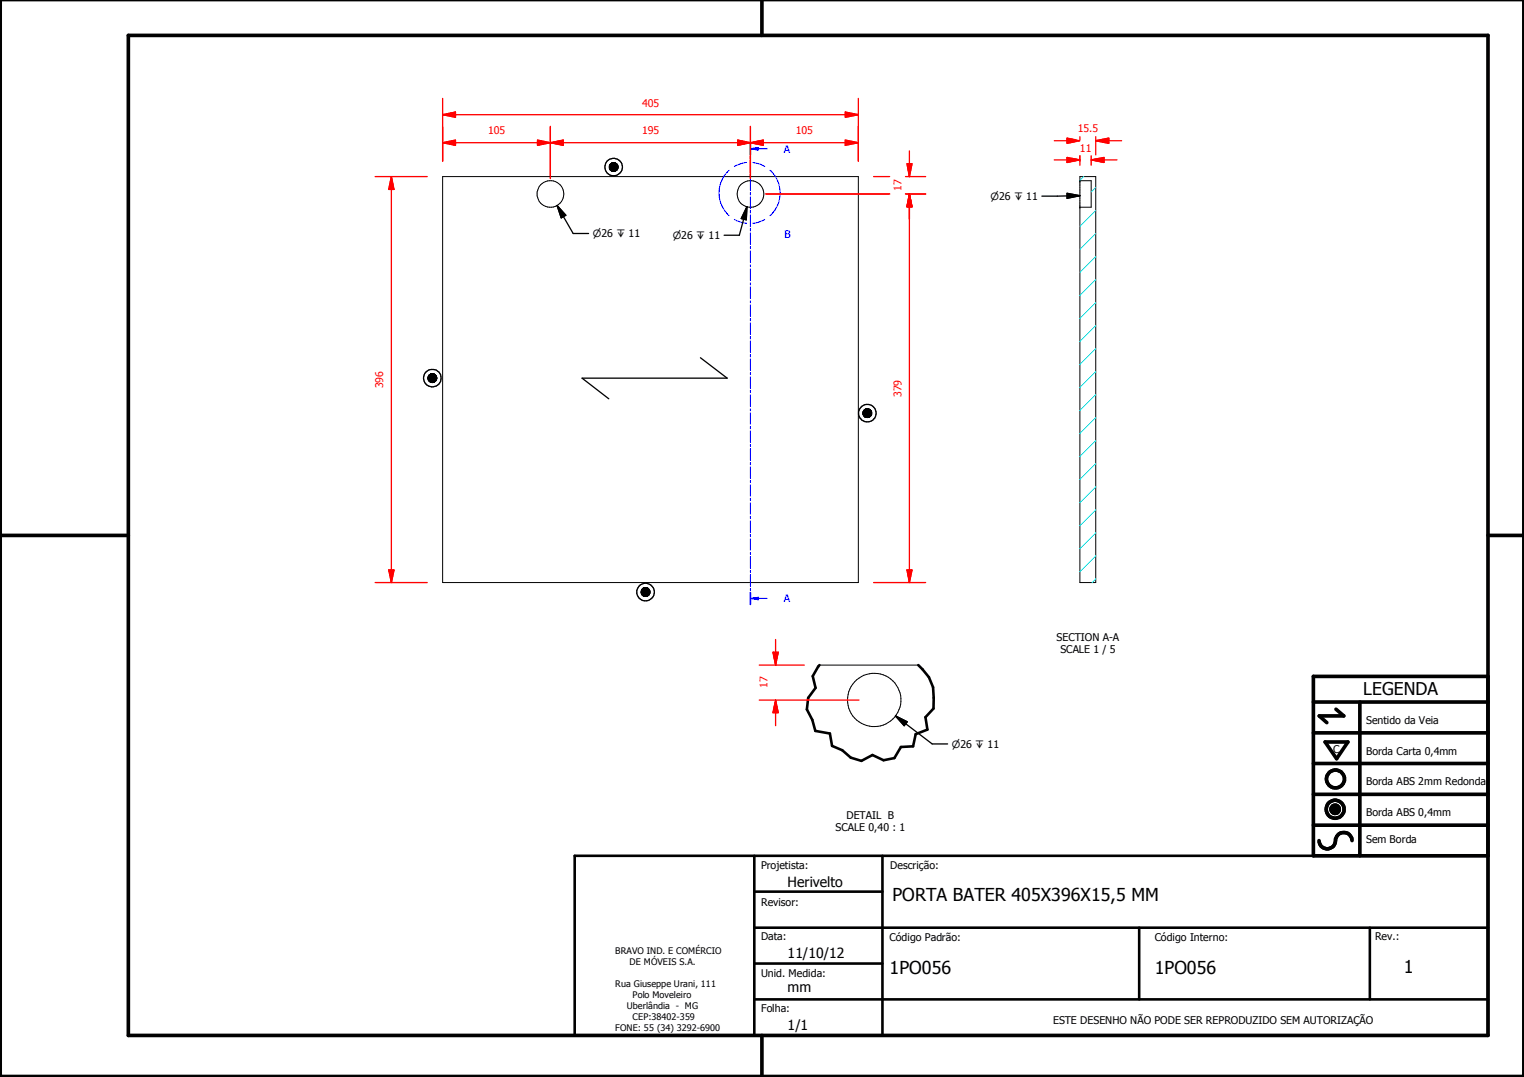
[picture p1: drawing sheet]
<svg xmlns="http://www.w3.org/2000/svg" width="297mm" height="210mm" viewBox="0 0 297 210" stroke-linecap="round" stroke-linejoin="round" font-family="sans-serif">
<g fill="none" stroke="#000" stroke-width=".19">
<path d="M86.3 34.4h81v79.1h-81zM118.8 32.5l1.6 .1zM118.8 32.6h1.6zM118.8 32.6l1.6 .1zM118.8 32.7h1.6zM118.8 32.7l1.6 .1zM118.8 32.8h1.6zM118.8 32.8l1.6 .1zM118.8 32.4l1.6 .1zM118.8 32.3l1.6 .1zM118.8 32.9l1.6 .1zM118.8 32.2l1.6 .1z"/>
<path d="M118.9 33h1.5zM118.9 33l1.4 .1zM118.9 32.1l1.5 .1zM118.9 33.1h1.4zM118.9 33.1h1.3zM118.9 32l1.5 .1zM119 33.1h1.2zM119 33.1l1.2 .1zM119 32h1.3zM119 33.2h1.2zM119 33.2h1.1zM119 31.9l1.2 .1h-1.2z"/>
<path d="M119 31.9l1.2 .1zM119.1 33.2h1zM119.1 33.2l.9 .1zM119.1 31.9h1.1zM119.1 31.9h1zM119.2 33.3h.8zM119.2 33.3h.7zM119.2 31.8l.9 .1zM119.2 31.8h.8zM119.2 33.3l.6 .1zM119.2 31.8h.7zM119.3 33.4h.5z"/>
<path d="M119.3 31.7l.6 .1zM119.3 31.7h.5zM119.4 33.4h.4zM119.4 33.4h.3zM119.4 31.7h.4zM119.5 33.4h.2zM119.5 31.7h.3zM119.5 31.7h.2zM210.5 35.2h.1M210.5 35.2h2.2v5.2h-2.2M210.5 34.4h3.1v79.1h-3.1zM210.5 40.4h.1"/>
<path d="M83.4 73.7l1.7 .1zM83.4 73.6l1.7 .1zM83.4 73.8h1.7zM83.4 73.8l1.7 .1zM83.4 73.9h1.7zM83.4 73.9l1.6 .1zM83.4 73.5l1.7 .1zM83.5 74h1.5zM83.5 74l1.5 .1zM83.5 73.4l1.6 .1h-1.7zM83.5 73.4h1.5l.1 .1zM83.5 73.4h1.5z"/>
<path d="M83.5 74.1h1.5zM83.5 74.1l1.5 .1zM83.5 73.3l1.5 .1zM83.6 74.2h1.4zM83.6 74.2l1.3 .1zM83.6 73.2l1.4 .1h-1.5zM83.6 73.2l1.4 .1zM83.6 74.3h1.3zM83.6 74.3h1.2zM83.6 73.1l1.4 .1zM83.7 74.3h1.1zM83.7 74.3l1 .1z"/>
<path d="M83.7 73.1h1.2zM83.7 73.1h1.1zM83.8 74.4h.9zM83.8 73l1 .1zM83.8 73h.9zM83.9 74.4h.8zM83.9 74.4l.7 .1zM83.9 73h.8zM83.9 74.5h.7zM83.9 74.5h.6zM83.9 72.9l.8 .1zM83.9 72.9h.7z"/>
<path d="M84 74.5h.5zM84 72.9h.6zM84 72.9h.5zM84.1 74.5h.4zM84.1 74.5h.3zM84.1 72.9h.4zM84.2 74.5h.2zM84.2 72.9h.3zM84.2 72.9h.2zM168.4 80l1.4 .1h-1.4zM168.4 80l1.4 .1zM168.5 79.9l1.2 .1z"/>
<path d="M168.5 79.9h1.1zM168.6 79.8l1 .1zM168.6 79.8h.9zM168.7 79.8h.8zM168.7 79.8h.7zM168.8 79.7l.6 .1zM168.8 79.7h.5zM168.9 79.7h.4zM168.9 79.7h.3zM168.9 79.7h.2zM168.2 80.5h1.7v.1zM168.2 80.5l1.7 .1h-1.7z"/>
<path d="M168.2 80.4l1.7 .1zM168.2 80.6l1.7 .1zM168.2 80.7h1.7zM168.2 80.7l1.6 .1zM168.2 80.8h1.6v.1zM168.2 80.8l1.6 .1h-1.5zM168.2 80.3l1.7 .1zM168.2 80.3h1.7zM168.3 80.9h1.5zM168.3 80.2l1.5 .1zM168.3 80.9l1.5 .1zM168.3 80.1l1.5 .1z"/>
<path d="M168.4 81h1.4zM168.4 81l1.3 .1zM168.4 80.1h1.4zM168.4 81.1h1.3zM168.4 81.1l1.2 .1zM168.5 81.2h1.1zM168.5 81.2h1zM168.6 81.2h.9zM168.6 81.2l.9 .1zM168.6 81.3h.9zM168.6 81.3h.8zM168.7 81.3h.7z"/>
<path d="M168.7 81.3h.6zM168.8 81.3h.5zM168.8 81.3l.4 .1zM168.9 81.4h.3zM168.9 81.4h.2zM125 115.4l1.7 .1zM125 115.3l1.7 .1zM125 115.5l1.7 .1zM125 115.6h1.7zM125 115.6l1.6 .1zM125 115.7h1.6zM125 115.2l1.7 .1h-1.7z"/>
<path d="M125 115.2h1.7v.1zM125 115.1l1.7 .1zM125 115.7l1.5 .1zM125 115.1h1.6zM125.1 115.8l1.4 .1zM125.1 115l1.5 .1zM125.1 115.9h1.4zM125.1 115.9l1.3 .1zM125.1 114.9l1.4 .1zM125.2 116h1.2zM125.2 114.8l1.3 .1zM125.2 114.8h1.2z"/>
<path d="M125.3 116h1.1zM125.3 116l1 .1zM125.3 114.8h1.1zM125.3 116.1h1zM125.3 116.1h.9zM125.3 114.7l1.1 .1zM125.3 114.7h1zM125.4 116.1h.8zM125.4 116.1l.7 .1zM125.4 114.6l.9 .1zM125.4 114.6h.8zM125.5 116.2h.6z"/>
<path d="M125.5 114.6h.7zM125.5 114.6h.6zM125.6 116.2h.5zM125.6 116.2h.4zM125.6 114.6h.5zM125.6 116.2h.3zM125.6 114.6h.4zM125.7 116.2h.2zM125.7 114.6h.3zM125.7 114.6h.2zM159.7 129.6h19.3M259.4 157.6l1.6 .1z"/>
<path d="M259.4 157.7l1.6 .1zM259.4 157.8l1.6 .1zM259.4 157.9h1.6v.1zM259.4 157.9l1.6 .1h-1.5zM259.4 157.6h1.6zM259.5 158h1.5zM259.5 158l1.4 .1zM259.5 157.5l1.5 .1zM259.5 158.1h1.4zM259.5 157.4l1.5 .1zM259.5 158.1l1.4 .1zM259.5 157.3l1.4 .1z"/>
<path d="M259.6 158.2h1.3zM259.6 158.2h1.2zM259.6 157.2l1.3 .1zM259.6 158.2l1.2 .1zM259.6 157.2h1.3zM259.7 158.3h1.1zM259.7 158.3l1 .1zM259.7 157.1l1.1 .1zM259.7 157.1h1.1zM259.8 158.4h.9zM259.8 158.4h.8zM259.8 157.1h1z"/>
<path d="M259.8 157.1h.9zM259.8 158.4l.8 .1zM259.8 157l.9 .1zM259.8 157h.8zM259.9 158.5h.7zM259.9 158.5h.6zM259.9 157h.7zM260 158.5h.5zM260 158.5h.4zM260 157h.6zM260.1 158.5h.3zM260.1 158.5h.2z"/>
<path d="M260.1 156.9l.4 .1zM260.1 156.9h.3zM260.1 156.9h.2z"/>
<circle cx="107.3" cy="37.8" r="2.6"/>
<circle cx="146.3" cy="37.8" r="2.6"/>
<circle cx="170.4" cy="136.4" r="5.2"/>
</g>
<path d="M159.7 129.6l-1.3 2.2 .6 2.3-1.5 1.9-.2 2.3 1 2 .6 2.2 2.9 .5 .4 2.4 2 .8 1.6 1.5 2.1 .6 2.1-1.1 2.2 1 2.1-.5 1.3-2.1 2.4-.1 .5-2.4 2.3-.9-.4-2.4 1.5-1.7 .1-2.1a7.5 7.5 0 0 0-3-6.4M112 166.8h178v35h-178zM147 173.8h25M147 166.8v35M172 166.8v35M147 194.8h143M147 180.8h143M147 187.8h25M222 180.8v14M267 180.8v14" fill="none" stroke="#000" stroke-width=".51"/>
<g fill="#000">
<path d="M118.8 32.4l1.6 .1zM118.8 32.3l1.6 .1zM118.8 32.2l1.6 .1zM118.9 32.1l1.5 .1zM118.9 32l1.5 .1zM119 32h1.3zM119 31.9l1.2 .1h-1.2zM119 31.9l1.2 .1zM119.1 31.9h1.1zM119.1 31.9h1zM119.2 31.8l.9 .1zM119.2 31.8h.8z"/>
<path d="M119.2 31.8h.7zM119.3 31.7l.6 .1zM119.3 31.7h.5zM119.4 31.7h.4zM119.5 31.7h.3zM119.5 31.7h.2zM119.4 33.4h.3zM119.5 33.4h.2zM119.3 33.4h.5zM119.4 33.4h.4zM119.2 33.3l.6 .1zM119.2 33.3h.7z"/>
<path d="M119.1 33.2l.9 .1zM119.2 33.3h.8zM119 33.2h1.1zM119.1 33.2h1zM119 33.1l1.2 .1zM119 33.2h1.2zM118.9 33.1h1.3zM119 33.1h1.2zM118.9 33l1.4 .1zM118.9 33.1h1.4zM118.8 32.8l1.6 .1zM118.8 32.9l1.6 .1z"/>
<path d="M118.9 33h1.5zM118.8 32.7l1.6 .1zM118.8 32.8h1.6zM118.8 32.5l1.6 .1zM118.8 32.6h1.6zM118.8 32.6l1.6 .1zM118.8 32.7h1.6zM83.4 73.5l1.7 .1zM83.5 73.4l1.6 .1h-1.7zM83.5 73.4h1.5l.1 .1zM83.5 73.4h1.5zM83.5 73.3l1.5 .1z"/>
<path d="M83.6 73.2l1.4 .1h-1.5zM83.6 73.2l1.4 .1zM83.6 73.1l1.4 .1zM83.7 73.1h1.2zM83.7 73.1h1.1zM83.8 73l1 .1zM83.8 73h.9zM83.9 73h.8zM83.9 72.9l.8 .1zM83.9 72.9h.7zM84 72.9h.6zM84 72.9h.5z"/>
<path d="M84.1 72.9h.4zM84.2 72.9h.3zM84.2 72.9h.2zM84.1 74.5h.3zM84.2 74.5h.2zM84 74.5h.5zM84.1 74.5h.4zM83.9 74.5h.6zM83.9 74.4l.7 .1zM83.9 74.5h.7zM83.8 74.4h.9zM83.9 74.4h.8z"/>
<path d="M83.7 74.3l1 .1zM83.6 74.3h1.2zM83.7 74.3h1.1zM83.6 74.2l1.3 .1zM83.6 74.3h1.3zM83.5 74.1l1.5 .1zM83.6 74.2h1.4zM83.5 74l1.5 .1zM83.5 74.1h1.5zM83.4 73.9l1.6 .1zM83.5 74h1.5zM83.4 73.8l1.7 .1z"/>
<path d="M83.4 73.9h1.7zM83.4 73.6l1.7 .1zM83.4 73.7l1.7 .1zM83.4 73.8h1.7zM168.4 80l1.4 .1zM168.5 79.9l1.2 .1zM168.5 79.9h1.1zM168.6 79.8l1 .1zM168.6 79.8h.9zM168.7 79.8h.8zM168.7 79.8h.7zM168.8 79.7l.6 .1z"/>
<path d="M168.8 79.7h.5zM168.9 79.7h.4zM168.9 79.7h.3zM168.9 79.7h.2zM168.2 80.3l1.7 .1zM168.2 80.3h1.7zM168.3 80.2l1.5 .1zM168.3 80.1l1.5 .1zM168.4 80.1h1.4zM168.4 80l1.4 .1h-1.4zM168.9 81.4h.2zM168.8 81.3l.4 .1z"/>
<path d="M168.9 81.4h.3zM168.7 81.3h.6zM168.8 81.3h.5zM168.6 81.3h.8zM168.7 81.3h.7zM168.6 81.2l.9 .1zM168.6 81.3h.9zM168.5 81.2h1zM168.6 81.2h.9zM168.4 81.1l1.2 .1zM168.5 81.2h1.1zM168.4 81l1.3 .1z"/>
<path d="M168.4 81.1h1.3zM168.3 80.9l1.5 .1zM168.4 81h1.4zM168.3 80.9h1.5zM168.2 80.7l1.6 .1zM168.2 80.8h1.6v.1zM168.2 80.8l1.6 .1h-1.5zM168.2 80.4l1.7 .1zM168.2 80.5h1.7v.1zM168.2 80.5l1.7 .1h-1.7zM168.2 80.6l1.7 .1zM168.2 80.7h1.7z"/>
<path d="M125 115.2l1.7 .1h-1.7zM125 115.2h1.7v.1zM125 115.1l1.7 .1zM125 115.1h1.6zM125.1 115l1.5 .1zM125.1 114.9l1.4 .1zM125.2 114.8l1.3 .1zM125.2 114.8h1.2zM125.3 114.8h1.1zM125.3 114.7l1.1 .1zM125.3 114.7h1zM125.4 114.6l.9 .1z"/>
<path d="M125.4 114.6h.8zM125.5 114.6h.7zM125.5 114.6h.6zM125.6 114.6h.5zM125.6 114.6h.4zM125.7 114.6h.3zM125.7 114.6h.2zM125.6 116.2h.3zM125.7 116.2h.2zM125.6 116.2h.4zM125.5 116.2h.6zM125.6 116.2h.5z"/>
<path d="M125.4 116.1l.7 .1zM125.3 116.1h.9zM125.4 116.1h.8zM125.3 116l1 .1zM125.3 116.1h1zM125.2 116h1.2zM125.3 116h1.1zM125.1 115.9l1.3 .1zM125 115.7l1.5 .1zM125.1 115.8l1.4 .1zM125.1 115.9h1.4zM125 115.7h1.6z"/>
<path d="M125 115.6l1.6 .1zM125 115.3l1.7 .1zM125 115.4l1.7 .1zM125 115.5l1.7 .1zM125 115.6h1.7zM259.4 157.6h1.6zM259.5 157.5l1.5 .1zM259.5 157.4l1.5 .1zM259.5 157.3l1.4 .1zM259.6 157.2l1.3 .1zM259.6 157.2h1.3zM259.7 157.1l1.1 .1z"/>
<path d="M259.7 157.1h1.1zM259.8 157.1h1zM259.8 157.1h.9zM259.8 157l.9 .1zM259.8 157h.8zM259.9 157h.7zM260 157h.6zM260.1 156.9l.4 .1zM260.1 156.9h.3zM260.1 156.9h.2zM260.1 158.5h.2zM260 158.5h.4z"/>
<path d="M260.1 158.5h.3zM259.9 158.5h.6zM260 158.5h.5zM259.8 158.4l.8 .1zM259.9 158.5h.7zM259.8 158.4h.8zM259.7 158.3l1 .1zM259.8 158.4h.9zM259.6 158.2l1.2 .1zM259.7 158.3h1.1zM259.6 158.2h1.2zM259.5 158.1l1.4 .1z"/>
<path d="M259.6 158.2h1.3zM259.5 158l1.4 .1zM259.5 158.1h1.4zM259.4 157.9l1.6 .1h-1.5zM259.5 158h1.5zM259.4 157.6l1.6 .1zM259.4 157.7l1.6 .1zM259.4 157.8l1.6 .1zM259.4 157.9h1.6v.1z"/>
</g>
<g fill="none" stroke="#000" stroke-width=".71">
<path d="M148.5 0v6.9M297 -.1v209.9h-297v-209.9M25 6.9h265v194.9h-265zM0 104.4h25M290 104.4h7M256 136.8h34M260.4 138.2l1.5 1.3h-4.8l1.5 1.3M265 136.8v30M290 131.8h-34v35h34M256 154.8h34M256 148.8h34M256 142.8h34"/>
<path d="M258.3 144.6h4.4l-2.2 3.3zM256 160.8h34M257.1 163.8a1.62 1.62 0 0 0 1.8 1.6 1.62 1.62 0 0 0 1.4-1.9 1.63 1.63 0 0 1 1.7-1.2 1.63 1.63 0 0 1 1.5 1.5M148.5 201.8v8"/>
<circle cx="260.2" cy="157.7" r="1.76"/>
<circle cx="260.2" cy="157.7" r=".82"/>
<circle cx="260.3" cy="151.8" r="1.76"/>
</g>
<g fill="none" stroke="#00f" stroke-width=".19">
<path d="M146.3 27.8v2.3M146.3 30.5v.5M146.3 31.3v2.4M146.3 34v.5M146.3 34.8v2.3M146.3 37.5v.5M146.3 38.4v2.3M146.3 29h1.5M146.3 41v.5M146.3 41.9v2.3M146.3 44.5v.5M146.3 45.4v2.3"/>
<path d="M146.3 48v.5M146.3 48.9v2.3M146.3 51.6v.4M146.3 52.4v2.3M146.3 55.1v.4M146.3 55.9v2.3M146.3 58.6v.4M146.3 59.4v2.3M146.3 62.1v.4M146.3 62.9v2.3M146.3 65.6v.4M146.3 66.4v2.3"/>
<path d="M146.3 69.1v.5M146.3 69.9v2.3M146.3 72.6v.4M146.3 73.4v2.3M146.3 76.1v.4M146.3 76.9v2.3M146.3 79.6v.5M146.3 80.4v2.3M146.3 83.1v.5M146.3 83.9v2.3M146.3 86.6v.4M146.3 87.4v2.3"/>
<path d="M146.3 90.1v.5M146.3 90.9v2.4M146.3 93.6v.5M146.3 94.4v2.3M146.3 97.1v.5M146.3 98v2.2M146.3 100.6v.5M146.3 101.5v2.3M146.3 104.1v.5M146.3 105v2.3M146.3 107.7v.4M146.3 108.5v2.3"/>
<path d="M146.3 111.2v.4M146.3 112v2.3M146.3 114.7v.4M146.3 115.5v2.3"/>
</g>
<path d="M146.3 27.8v2.3M146.3 115.5v2.3" fill="none" stroke="#00f" stroke-width=".3"/>
<path d="M146.3 29l1.5-.3v.6z" fill="#00f"/>
<path d="M146.3 29l1.5-.3v.6zM147.8 29h1.7M146.3 116.6h1.5" fill="none" stroke="#00f" stroke-width=".19"/>
<path d="M146.3 116.6l1.5-.2v.5z" fill="#00f"/>
<path d="M142.1 33.2a6 6 0 0 0 0 8.8M145.5 31.7l-1.3 .3-1.1 .4M146.7 31.7l1.6 .3 .8 .4M150.1 33.2a5.9 5.9 0 0 1 0 8.8M143.1 42.8l1.7 .6 .7 .1M149.1 42.8l-1.4 .5-1 .2M146.3 116.6l1.5-.2v.5zM147.8 116.6h1.7" fill="none" stroke="#00f" stroke-width=".19"/>
<g fill="none" stroke="#0ff" stroke-width=".19">
<path d="M211.2 34.4l-.7 .7M213.6 36.5l-.9 .9M213.6 59l-3.1 3.1M213.6 54.5l-3.1 3.1M213.6 50l-3.1 3.1M213.6 45.5l-3.1 3.1M213.6 41l-3.1 3.1M213.6 76.9l-3.1 3.1M213.6 72.4l-3.1 3.1M213.6 67.9l-3.1 3.1M213.6 63.5l-3.1 3M213.6 99.4l-3.1 3"/>
<path d="M213.6 94.9l-3.1 3.1M213.6 90.4l-3.1 3.1M213.6 85.9l-3.1 3.1M213.6 81.4l-3.1 3.1M213.6 112.8l-.8 .7M213.6 108.3l-3.1 3.1M213.6 103.8l-3.1 3.1"/>
</g>
<path d="M76.3 111.1v2.4" fill="none" stroke="#f00" stroke-width=".25"/>
<path d="M75.8 111.1h1l-.5 2.4z" fill="#f00"/>
<path d="M76.3 34.4v2.5M75.8 111.1h1l-.5 2.4z" fill="none" stroke="#f00" stroke-width=".25"/>
<path d="M76.3 34.4l.5 2.5h-1z" fill="#f00"/>
<path d="M73.1 34.4h10.2M76.3 34.4l.5 2.5h-1zM76.3 36.9v74.2M86.3 27.8h2.5M73.1 113.5h10.2" fill="none" stroke="#f00" stroke-width=".25"/>
<path d="M86.3 27.8l2.5-.5v1z" fill="#f00"/>
<path d="M86.3 27.8l2.5-.5v1zM104.8 27.8h2.5" fill="none" stroke="#f00" stroke-width=".25"/>
<path d="M104.8 27.3l2.5 .5-2.5 .5z" fill="#f00"/>
<path d="M86.3 24.6v6.8M88.8 27.8h16M104.8 27.3l2.5 .5-2.5 .5zM107.3 27.8h2.5M107.3 24.6v10.2" fill="none" stroke="#f00" stroke-width=".25"/>
<path d="M107.3 27.8l2.5-.5v1z" fill="#f00"/>
<path d="M107.3 27.8l2.5-.5v1zM143.8 27.8h2.5" fill="none" stroke="#f00" stroke-width=".25"/>
<path d="M143.8 27.3l2.5 .5-2.5 .5z" fill="#f00"/>
<path d="M107.3 24.6v10.2M109.8 27.8h34M143.8 27.3l2.5 .5-2.5 .5zM146.3 27.8h2.5M146.3 24.6v10.2" fill="none" stroke="#f00" stroke-width=".25"/>
<path d="M146.3 27.8l2.5-.5v1z" fill="#f00"/>
<path d="M146.3 27.8l2.5-.5v1zM164.8 27.8h2.5" fill="none" stroke="#f00" stroke-width=".25"/>
<path d="M164.8 27.3l2.5 .5-2.5 .5z" fill="#f00"/>
<path d="M86.3 22.4h2.5M146.3 24.6v10.2M148.8 27.8h16M164.8 27.3l2.5 .5-2.5 .5zM167.3 24.6v6.8" fill="none" stroke="#f00" stroke-width=".25"/>
<path d="M86.3 22.4l2.5-.6v1.1z" fill="#f00"/>
<path d="M86.3 22.4l2.5-.6v1.1zM164.8 22.4h2.5" fill="none" stroke="#f00" stroke-width=".25"/>
<path d="M164.8 21.8l2.5 .6-2.5 .5z" fill="#f00"/>
<path d="M86.3 19.2v12.2M167.3 19.2v12.2M88.8 22.4h76M164.8 21.8l2.5 .6-2.5 .5zM177.2 111.1v2.4" fill="none" stroke="#f00" stroke-width=".25"/>
<path d="M176.8 111.1h1l-.6 2.4z" fill="#f00"/>
<path d="M177.2 37.8v2.5M176.8 111.1h1l-.6 2.4z" fill="none" stroke="#f00" stroke-width=".25"/>
<path d="M177.2 37.8l.6 2.5h-1z" fill="#f00"/>
<path d="M149.3 37.8h24.1M176.5 37.8h3.9M177.2 37.8l.6 2.5h-1zM177.2 37.8v73.3M170.3 113.5h10.1" fill="none" stroke="#f00" stroke-width=".25"/>
<path d="M177.2 37.8l.6 2.5h-1z" fill="#f00"/>
<path d="M177.2 37.8l.6 2.5h-1zM177.2 31.9v2.5" fill="none" stroke="#f00" stroke-width=".25"/>
<path d="M176.8 31.9h1l-.6 2.5z" fill="#f00"/>
<path d="M149.3 37.8h24.1M170.3 34.4h3.1M176.5 34.4h3.9M176.5 37.8h3.9M176.8 31.9h1l-.6 2.5zM177.2 29.4v2.5M208 31.2h2.5M177.2 40.3v2.5" fill="none" stroke="#f00" stroke-width=".25"/>
<g fill="none" stroke="#000" stroke-width=".25">
<path d="M108.6 40l1.7 2-.9 .5zM108.6 40l3.1 5.5h3M145.6 40.3l-.1 2.5-1-.2zM145.6 40.3l-1.5 5.5h-3M136.5 69.7l5.2 4h-28.3l5.3 4"/>
<circle cx="119.6" cy="32.6" r="1.71"/>
<circle cx="119.6" cy="32.5" r=".85"/>
<circle cx="84.3" cy="73.7" r=".85"/>
<circle cx="84.3" cy="73.7" r="1.7"/>
<circle cx="169" cy="80.5" r="1.7"/>
<circle cx="169.1" cy="80.5" r=".85"/>
<circle cx="125.8" cy="115.4" r="1.72"/>
<circle cx="125.8" cy="115.4" r=".85"/>
</g>
<path d="M108.6 40l1.7 2-.9 .5zM145.6 40.3l-.1 2.5-1-.2z" fill="#000"/>
<path d="M208 30.7l2.5 .5-2.5 .5z" fill="#f00"/>
<path d="M208 30.7l2.5 .5-2.5 .5zM212.7 31.2h2.5" fill="none" stroke="#f00" stroke-width=".25"/>
<path d="M212.7 31.2l2.5-.5v1z" fill="#f00"/>
<path d="M205.5 31.2h2.5M210.5 30.4v1.8M212.7 31.2l2.5-.5v1zM212.7 30.4v1.8M213.6 27.4h2.5M215.2 31.2h2.5" fill="none" stroke="#f00" stroke-width=".25"/>
<path d="M213.6 27.4l2.5-.5v1z" fill="#f00"/>
<path d="M213.6 27.4l2.5-.5v1z" fill="none" stroke="#f00" stroke-width=".25"/>
<path d="M208 26.9l2.5 .5-2.5 .5z" fill="#f00"/>
<path d="M205.5 27.4h4.2M208 26.9l2.5 .5-2.5 .5zM209.7 27.3l-1.7-.4v1l1.7-.3M210.5 26.6v.7M210.5 30.4v1M213.6 26.6v3.6M216.1 27.4h2.5M151.2 127.1v2.5" fill="none" stroke="#f00" stroke-width=".25"/>
<path d="M208 37.7l2.5 .4-2.5 .6zM210.5 38.1l-7.4 .1" fill="none" stroke="#000" stroke-width=".25"/>
<path d="M208 37.7l2.5 .4-2.5 .6z" fill="#000"/>
<path d="M150.7 127.1h1l-.5 2.5z" fill="#f00"/>
<path d="M150.7 127.1h1l-.5 2.5zM151.2 136.4v2.5" fill="none" stroke="#f00" stroke-width=".25"/>
<path d="M151.2 136.4l.5 2.5h-1z" fill="#f00"/>
<path d="M148 129.6h8.8M148 136.4h19.4M151.2 136.4l.5 2.5h-1zM151.2 124.6v2.5M151.2 138.9v2.5" fill="none" stroke="#f00" stroke-width=".25"/>
<path d="M174.5 139.5l2.3 1.2-.6 .7zM174.5 139.5l7.2 5.5h3" fill="none" stroke="#000" stroke-width=".25"/>
<path d="M174.5 139.5l2.3 1.2-.6 .7z" fill="#000"/>
<g font-size="3.5">
<text x="173.9" y="175.7">PORTA BATER 405X396X15,5 MM</text>
<text x="173.4" y="189.7">1PO056</text>
<text x="225.1" y="189.7">1PO056</text>
<text x="273.6" y="189.7">1</text>
</g>
<text font-size="3.4" x="265.7" y="135.4">LEGENDA</text>
<g font-size="2.7">
<text x="153.5" y="172.8">Herivelto</text>
<text x="153.5" y="186.6">11/10/12</text>
<text x="153.5" y="193.4">mm</text>
<text x="153.5" y="200.8">1/1</text>
</g>
<g font-size="2.1" fill="#f00">
<text x="125.1" y="20.8">405</text>
<text x="95.1" y="26.2">105</text>
<text x="125.1" y="26.2">195</text>
<text x="155.1" y="26.2">105</text>
<text x="210.1" y="25.8">15.5</text>
<text x="210.5" y="29.6">11</text>
<text x="175.7" y="37.3" transform="rotate(-90 175.7 37.3)">17</text>
<text x="74.7" y="75.7" transform="rotate(-90 74.7 75.7)">396</text>
<text x="175.7" y="77.4" transform="rotate(-90 175.7 77.4)">379</text>
<text x="149.6" y="134.2" transform="rotate(-90 149.6 134.2)">17</text>
</g>
<g font-size="2.1" fill="#00f">
<text x="152.8" y="29.8">A</text>
<text x="152.9" y="46.4">B</text>
<text x="152.8" y="117.4">A</text>
</g>
<g font-size="2.1">
<text x="205.9" y="124.8">SECTION A-A</text>
<text x="206.7" y="127.3">SCALE 1 / 5</text>
<text x="266.3" y="141.1">Sentido da Veia</text>
<text x="259.8" y="146.7">C</text>
<text x="266.3" y="147.2">Borda Carta 0,4mm</text>
<text x="266.3" y="153.1">Borda ABS 2mm Redonda</text>
<text x="165" y="159.6">DETAIL B</text>
<text x="266.3" y="159">Borda ABS 0,4mm</text>
<text x="162.9" y="162.1">SCALE 0,40 : 1</text>
<text x="266.3" y="164.4">Sem Borda</text>
<text x="148.4" y="169.3">Projetista:</text>
<text x="173.5" y="169.5">Descrição:</text>
<text x="148.4" y="176.6">Revisor:</text>
<text x="148.4" y="183.2">Data:</text>
<text x="173.4" y="183.3">Código Padrão:</text>
<text x="225.1" y="183.3">Código Interno:</text>
<text x="268" y="183.2">Rev.:</text>
<text x="148.4" y="190.5">Unid. Medida:</text>
<text x="148.4" y="197.2">Folha:</text>
<text x="205.3" y="199.5">ESTE DESENHO NÃO PODE SER REPRODUZIDO SEM AUTORIZAÇÃO</text>
</g>
<g font-size="1.9">
<text x="193.1" y="39">⌀26 ↧ 11</text>
<text x="115.6" y="46.3">⌀26 ↧ 11</text>
<text x="131.1" y="46.7">⌀26 ↧ 11</text>
<text x="185.5" y="145.8">⌀26 ↧ 11</text>
</g>
<g font-size="1.8">
<text x="119.9" y="186">BRAVO IND. E COMÉRCIO</text>
<text x="122.7" y="188.1">DE MÓVEIS S.A.</text>
<text x="119.9" y="192.4">Rua Giuseppe Urani, 111</text>
<text x="122.2" y="196.7">Uberlândia - MG</text>
<text x="123.3" y="194.6">Polo Moveleiro</text>
<text x="119.9" y="201">FONE: 55 (34) 3292-6900</text>
<text x="123.3" y="198.8">CEP:38402-359</text>
</g>
</svg>
